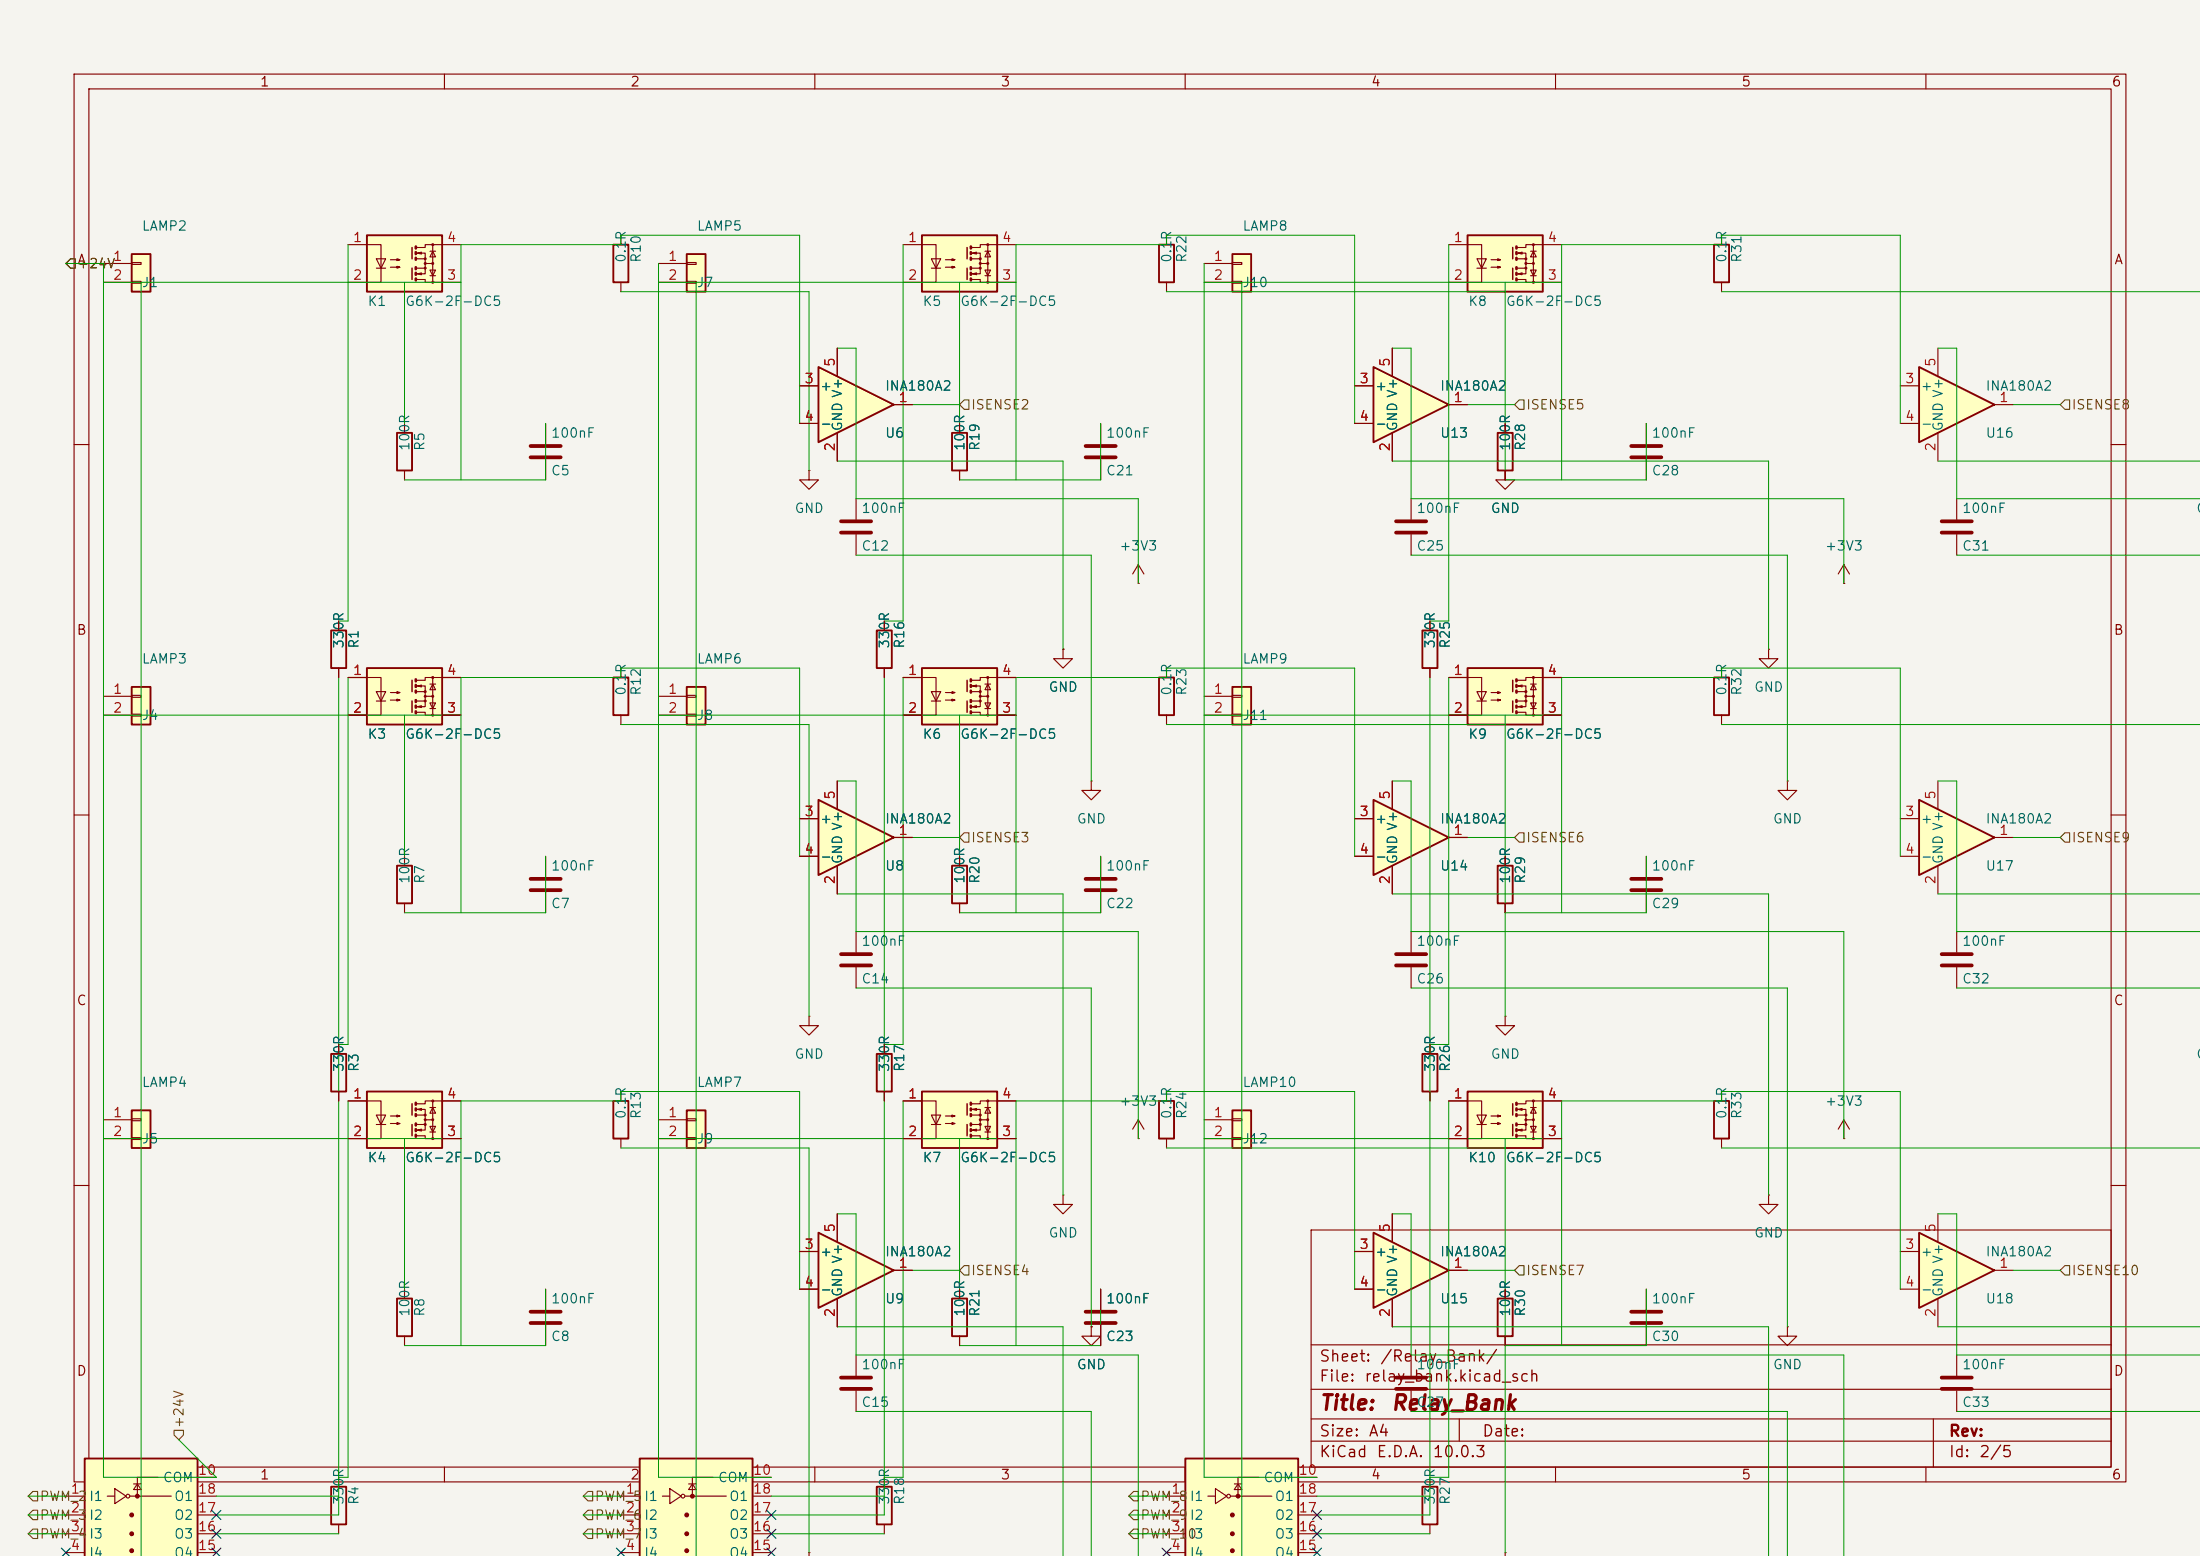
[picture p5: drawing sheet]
<svg xmlns="http://www.w3.org/2000/svg" width="297mm" height="210mm" viewBox="0 0 297 210" stroke-linecap="round" stroke-linejoin="round" font-family="sans-serif">
<path d="M0 0h297v210h-297z" fill="#f5f4ef" stroke="#f5f4ef" stroke-width=".14"/>
<g fill="none" stroke="#840000" stroke-width=".15">
<path d="M10 10h277v190h-277zM12 12h273v186h-273zM60 10v2M110 10v2M160 10v2M210 10v2M260 10v2M10 60h2M285 60h2M143.5 87.6v1.3h1.3l-1.3 1.3-1.3-1.3h1.3M143.5 87.6h.1M10 110h2"/>
<path d="M285 110h2M10 160h2M177 166h108v32h-108zM285 160h2M60 198v2M110 198v2M160 198v2M177 194.5h108M177 191.5h108M177 187.5h108M177 181.5h108M197 191.5v3"/>
<path d="M210 198v2M260 198v2M261 191.5v6.5"/>
</g>
<path d="M185.4 166.4l10.2 5.1-10.2 5z" fill="#ffffc2"/>
<path d="M231.4 91.4h2v5.1h-2zM231.4 148.6h2v5.1h-2zM185.4 166.4l10.2 5.1-10.2 5z" fill="none" stroke="#840000" stroke-width=".25"/>
<g fill="none" stroke="#840000" stroke-width=".15">
<path d="M222.2 57.2v2.7M222.2 62v2.8M248.9 78.7h.1M248.9 76.2l-.7 1.3M248.9 76.2l.8 1.3M248.9 76.2v2.5M232.4 90.2v1.2M232.4 96.5v1.3M222.2 115.6v2.8M222.2 120.4v2.8M232.4 147.3v1.3M232.4 153.7v1.2"/>
<path d="M182.9 168.9h2.5M182.9 174h2.5M188 163.8v3.8M188 175.3v3.8M195.6 171.5h2.5M222.2 174v2.8M222.2 178.8v2.8"/>
</g>
<path d="M220.2 60.2h4.1M220.2 61.7h4.1M220.2 118.6h4.1M220.2 120.1h4.1M220.2 177h4.1M220.2 178.6h4.1" fill="none" stroke="#840000" stroke-width=".51"/>
<path d="M11.4 196.9h15.3v13.2h-15.3z" fill="#ffffc2"/>
<path d="M44.7 142.2h2v5.1h-2zM82.8 148.6h2v5.1h-2zM53.6 175.3h2v5h-2zM11.4 210.1v-13.2h15.3v13.2" fill="none" stroke="#840000" stroke-width=".25"/>
<g fill="none" stroke="#840000" stroke-width=".15">
<path d="M45.7 141v1.2M45.7 147.3v1.3M83.8 147.3v1.3M83.8 153.7v1.2M54.6 174v1.3M73.7 174v2.8M73.7 178.8v2.8M21.3 199.4h-2.8v2.5M26.7 199.4h2.5M54.6 180.3v1.3M8.9 201.9h2.5M8.9 204.5h2.5"/>
<path d="M8.9 207h2.5M8.9 209.6h2.5M14.5 201.9h1M15.5 200.9l1.5 1-1.5 1zM17.5 201.9h5.6M18 200.3h1M18.5 200.3l.5 .7h-1zM26.7 201.9h2.5M26.7 204.5h2.5M26.7 207h2.5M26.7 209.6h2.5"/>
<circle cx="17.3" cy="201.9" r=".25"/>
</g>
<g fill="#840000" stroke="#840000" stroke-width=".15">
<circle cx="17.8" cy="204.5" r=".25"/>
<circle cx="17.8" cy="207" r=".25"/>
<circle cx="17.8" cy="209.3" r=".25"/>
<circle cx="18.5" cy="201.9" r=".25"/>
</g>
<path d="M71.6 177h4.1M71.6 178.6h4.1" fill="none" stroke="#840000" stroke-width=".51"/>
<path d="M49.5 147.3h10.2v7.6h-10.2z" fill="#ffffc2"/>
<path d="M49.5 147.3h10.2v7.6h-10.2z" fill="none" stroke="#840000" stroke-width=".25"/>
<g fill="none" stroke="#840000" stroke-width=".15">
<path d="M47 148.6h4.4v5.1h-4.4M50.8 150.5h1.3l-.7 1.3zM50.8 151.8h1.3M52.7 150.6h1.3l-.4 .1v-.2l.4 .1M52.7 151.6h1.3l-.4 .2v-.3l.4 .1M56.3 149.7h1.1v.8M56.3 150.5h1.1v1.3h-1.1M56.3 153.3h1.1v.4h4.8M56.4 149.7l.5-.1v.3zM56.4 152.5l.5-.1v.3zM57.4 151.8v.7h-1.1M57.4 151.1h1"/>
<path d="M58 152h.8l-.4 .8zM58 149.5h.8M58 152.8h.8M58.4 149.5l.4 .7h-.8zM58.4 148.6v5.1M62.2 148.6h-4.8v.4h-1.1"/>
<circle cx="57.4" cy="151.8" r=".13"/>
<circle cx="57.4" cy="151.1" r=".13"/>
<circle cx="57.4" cy="150.5" r=".13"/>
<circle cx="58.4" cy="148.6" r=".13"/>
<circle cx="58.4" cy="151.1" r=".13"/>
<circle cx="58.4" cy="153.7" r=".13"/>
</g>
<path d="M55.6 149v1.5M55.6 151.8v1.5" fill="none" stroke="#840000" stroke-width=".2"/>
<path d="M56.1 148.8v.3M56.1 149.6v.3M56.1 150.4v.2M56.1 152.4v.3M56.1 153.2v.2M56.1 151.6v.3" fill="none" stroke="#840000" stroke-width=".36"/>
<path d="M124.5 90.2h10.1v7.6h-10.1z" fill="#ffffc2"/>
<path d="M124.5 90.2h10.1v7.6h-10.1zM192 200.7h2.1v5h-2.1z" fill="none" stroke="#840000" stroke-width=".25"/>
<g fill="none" stroke="#840000" stroke-width=".15">
<path d="M121.9 91.4h4.5v5.1h-4.5M125.7 93.3h1.3l-.6 1.3zM125.7 94.6h1.3M127.6 93.5h1.3l-.4 .1v-.3l.4 .2M127.6 94.5h1.3l-.4 .1v-.2l.4 .1M131.2 92.6h1.1v.7M131.2 93.3h1.1v1.3h-1.1M131.2 96.1h1.1v.4h4.9M131.3 92.6l.5-.1v.2zM131.3 95.4l.5-.1v.2zM132.3 94.6v.8h-1.1M132.3 94h1"/>
<path d="M133 94.9h.7l-.4 .7zM133 92.3h.7M133 95.6h.7M133.3 92.3l.4 .8h-.7zM133.3 91.4v5.1M137.2 91.4h-4.9v.4h-1.1M193 199.4v1.3M193 205.7v1.3"/>
<circle cx="132.3" cy="94.6" r=".13"/>
<circle cx="132.3" cy="93.3" r=".13"/>
<circle cx="132.3" cy="94" r=".13"/>
<circle cx="133.3" cy="96.5" r=".13"/>
<circle cx="133.3" cy="94" r=".13"/>
<circle cx="133.3" cy="91.4" r=".13"/>
</g>
<path d="M130.6 91.8v1.5M130.6 94.6v1.5" fill="none" stroke="#840000" stroke-width=".2"/>
<path d="M131.1 91.7v.2M131.1 92.5v.2M131.1 93.2v.3M131.1 95.3v.2M131.1 96v.3M131.1 94.5v.2" fill="none" stroke="#840000" stroke-width=".36"/>
<path d="M92.7 34.3h2.5v5.1h-2.5z" fill="#ffffc2"/>
<path d="M82.8 33h2v5.1h-2zM92.7 34.3h2.5v5.1h-2.5z" fill="none" stroke="#840000" stroke-width=".25"/>
<path d="M83.8 31.8v1.2M83.8 38.1v1.3M88.9 35.6h3.8M88.9 38.1h3.8M92.7 35.4h1.3v.3h-1.3zM92.7 38h1.3v.2h-1.3z" fill="none" stroke="#840000" stroke-width=".15"/>
<path d="M124.5 31.8h10.1v7.6h-10.1z" fill="#ffffc2"/>
<path d="M124.5 31.8h10.1v7.6h-10.1zM44.7 200.7h2v5h-2z" fill="none" stroke="#840000" stroke-width=".25"/>
<g fill="none" stroke="#840000" stroke-width=".15">
<path d="M121.9 33h4.5v5.1h-4.5M125.7 34.9h1.3l-.6 1.3zM125.7 36.2h1.3M127.6 35.1h1.3l-.4 .1v-.3l.4 .2M127.6 36.1h1.3l-.4 .1v-.3l.4 .2M131.2 34.2h1.1v.7M131.2 34.9h1.1v1.3h-1.1M131.2 37.7h1.1v.4h4.9M131.3 34.2l.5-.2v.3zM131.3 37l.5-.2v.3zM132.3 36.2v.8h-1.1M132.3 35.6h1"/>
<path d="M133 36.4h.7l-.4 .8zM133 33.9h.7M133 37.2h.7M133.3 33.9l.4 .8h-.7zM133.3 33v5.1M137.2 33h-4.9v.4h-1.1M45.7 199.4v1.3M264.2 182.9v2.8M264.2 187.7v2.8M45.7 205.7v1.3"/>
<circle cx="132.3" cy="34.9" r=".13"/>
<circle cx="132.3" cy="36.2" r=".13"/>
<circle cx="132.3" cy="35.6" r=".13"/>
<circle cx="133.3" cy="35.6" r=".13"/>
<circle cx="133.3" cy="38.1" r=".13"/>
<circle cx="133.3" cy="33" r=".13"/>
</g>
<path d="M130.6 33.4v1.5M130.6 36.2v1.5" fill="none" stroke="#840000" stroke-width=".2"/>
<path d="M131.1 33.3v.2M131.1 34v.3M131.1 34.8v.3M131.1 36.8v.3M131.1 37.6v.2M131.1 36.1v.2" fill="none" stroke="#840000" stroke-width=".36"/>
<path d="M262.1 185.9h4.1M262.1 187.5h4.1" fill="none" stroke="#840000" stroke-width=".51"/>
<path d="M17.8 149.9h2.5v5h-2.5z" fill="#ffffc2"/>
<path d="M128.5 116.8h2.1v5.1h-2.1zM17.8 149.9h2.5v5h-2.5z" fill="none" stroke="#840000" stroke-width=".25"/>
<path d="M129.5 115.6v1.2M129.5 121.9v1.3M14 151.1h3.8M14 153.7h3.8M17.8 151h1.2v.3h-1.2zM17.8 153.5h1.2v.3h-1.2z" fill="none" stroke="#840000" stroke-width=".15"/>
<path d="M110.5 108l10.1 5-10.1 5.1z" fill="#ffffc2"/>
<path d="M110.5 108l10.1 5-10.1 5.1z" fill="none" stroke="#840000" stroke-width=".25"/>
<path d="M107.9 110.5h2.6M107.9 115.6h2.6M113 105.4v3.8M113 116.8v3.9M120.6 113h2.6M115.6 182.9v2.8M115.6 187.7v2.8" fill="none" stroke="#840000" stroke-width=".15"/>
<path d="M113.5 185.9h4.1M113.5 187.5h4.1" fill="none" stroke="#840000" stroke-width=".51"/>
<path d="M86.4 196.9h15.2v13.2h-15.2z" fill="#ffffc2"/>
<path d="M86.4 210.1v-13.2h15.2v13.2" fill="none" stroke="#840000" stroke-width=".25"/>
<g fill="none" stroke="#840000" stroke-width=".15">
<path d="M153.7 153.7h.1M153.7 151.1l-.8 1.3M153.7 151.1l.7 1.3M153.7 151.1v2.6M241.3 179.1v1.2h1.3l-1.3 1.3-1.3-1.3h1.3M241.3 179.1h.1M96.3 199.4h-2.8v2.5M101.6 199.4h2.5M83.8 201.9h2.6M83.8 204.5h2.6M83.8 207h2.6M83.8 209.6h2.6"/>
<path d="M89.4 201.9h1M90.4 200.9l1.5 1-1.5 1zM92.5 201.9h5.5M93 200.3h1M93.5 200.3l.5 .7h-1zM101.6 201.9h2.5M101.6 204.5h2.5M101.6 207h2.5M101.6 209.6h2.5"/>
<circle cx="92.2" cy="201.9" r=".25"/>
</g>
<g fill="#840000" stroke="#840000" stroke-width=".15">
<circle cx="92.7" cy="204.5" r=".25"/>
<circle cx="92.7" cy="207" r=".25"/>
<circle cx="92.7" cy="209.3" r=".25"/>
<circle cx="93.5" cy="201.9" r=".25"/>
</g>
<path d="M166.4 149.9h2.5v5h-2.5z" fill="#ffffc2"/>
<path d="M166.4 149.9h2.5v5h-2.5z" fill="none" stroke="#840000" stroke-width=".25"/>
<path d="M162.6 151.1h3.8M162.6 153.7h3.8M166.4 151h1.2v.3h-1.2zM166.4 153.5h1.2v.3h-1.2z" fill="none" stroke="#840000" stroke-width=".15"/>
<path d="M259.1 166.4l10.1 5.1-10.1 5z" fill="#ffffc2"/>
<path d="M118.4 142.2h2v5.1h-2zM156.5 148.6h2v5.1h-2zM259.1 166.4l10.1 5.1-10.1 5z" fill="none" stroke="#840000" stroke-width=".25"/>
<path d="M109.2 63.5v1.3h1.3l-1.3 1.2-1.3-1.2h1.3M109.2 63.5h.1M119.4 141v1.2M119.4 147.3v1.3M157.5 147.3v1.3M157.5 153.7v1.2M256.5 168.9h2.6M256.5 174h2.6M261.6 163.8v3.8M261.6 175.3v3.8M269.2 171.5h2.6" fill="none" stroke="#840000" stroke-width=".15"/>
<path d="M110.5 166.4l10.1 5.1-10.1 5z" fill="#ffffc2"/>
<path d="M156.5 91.4h2v5.1h-2zM192 85.1h2.1v5.1h-2.1zM110.5 166.4l10.1 5.1-10.1 5z" fill="none" stroke="#840000" stroke-width=".25"/>
<g fill="none" stroke="#840000" stroke-width=".15">
<path d="M190.5 67.3v2.8M190.5 72.1v2.8M157.5 90.2v1.2M157.5 96.5v1.3M193 83.8v1.3M193 90.2v1.2M109.2 137.2v1.2h1.3l-1.3 1.3-1.3-1.3h1.3M109.2 137.2h.1M115.6 125.7v2.8M115.6 130.6v2.8M107.9 168.9h2.6M107.9 174h2.6"/>
<path d="M113 163.8v3.8M113 175.3v3.8M120.6 171.5h2.6"/>
</g>
<path d="M188.5 70.4h4M188.5 71.9h4M113.5 128.8h4.1M113.5 130.3h4.1" fill="none" stroke="#840000" stroke-width=".51"/>
<path d="M166.4 92.7h2.5v5.1h-2.5z" fill="#ffffc2"/>
<path d="M166.4 92.7h2.5v5.1h-2.5z" fill="none" stroke="#840000" stroke-width=".25"/>
<path d="M115.6 67.3v2.8M115.6 72.1v2.8M162.6 94h3.8M162.6 96.5h3.8M166.4 93.9h1.2v.2h-1.2zM166.4 96.4h1.2v.2h-1.2z" fill="none" stroke="#840000" stroke-width=".15"/>
<path d="M113.5 70.4h4.1M113.5 71.9h4.1" fill="none" stroke="#840000" stroke-width=".51"/>
<path d="M124.5 147.3h10.1v7.6h-10.1z" fill="#ffffc2"/>
<path d="M124.5 147.3h10.1v7.6h-10.1z" fill="none" stroke="#840000" stroke-width=".25"/>
<g fill="none" stroke="#840000" stroke-width=".15">
<path d="M121.9 148.6h4.5v5.1h-4.5M125.7 150.5h1.3l-.6 1.3zM125.7 151.8h1.3M127.6 150.6h1.3l-.4 .1v-.2l.4 .1M127.6 151.6h1.3l-.4 .2v-.3l.4 .1M131.2 149.7h1.1v.8M131.2 150.5h1.1v1.3h-1.1M131.2 153.3h1.1v.4h4.9M131.3 149.7l.5-.1v.3zM131.3 152.5l.5-.1v.3zM132.3 151.8v.7h-1.1M132.3 151.1h1"/>
<path d="M133 152h.7l-.4 .8zM133 149.5h.7M133 152.8h.7M133.3 149.5l.4 .7h-.7zM133.3 148.6v5.1M137.2 148.6h-4.9v.4h-1.1"/>
<circle cx="132.3" cy="151.8" r=".13"/>
<circle cx="132.3" cy="151.1" r=".13"/>
<circle cx="132.3" cy="150.5" r=".13"/>
<circle cx="133.3" cy="153.7" r=".13"/>
<circle cx="133.3" cy="151.1" r=".13"/>
<circle cx="133.3" cy="148.6" r=".13"/>
</g>
<path d="M130.6 149v1.5M130.6 151.8v1.5" fill="none" stroke="#840000" stroke-width=".2"/>
<path d="M131.1 148.8v.3M131.1 149.6v.3M131.1 150.4v.2M131.1 152.4v.3M131.1 153.2v.2M131.1 151.6v.3" fill="none" stroke="#840000" stroke-width=".36"/>
<path d="M92.7 149.9h2.5v5h-2.5z" fill="#ffffc2"/>
<path d="M156.5 33h2v5.1h-2zM118.4 85.1h2v5.1h-2zM92.7 149.9h2.5v5h-2.5zM202.2 175.3h2v5h-2z" fill="none" stroke="#840000" stroke-width=".25"/>
<g fill="none" stroke="#840000" stroke-width=".15">
<path d="M157.5 31.8v1.2M157.5 38.1v1.3M148.6 57.2v2.7M148.6 62v2.8M153.7 78.7h.1M153.7 76.2l-.8 1.3M153.7 76.2l.7 1.3M153.7 76.2v2.5M119.4 83.8v1.3M119.4 90.2v1.2M147.3 105.4v1.3h1.3l-1.3 1.3-1.3-1.3h1.3M147.3 105.4h.1"/>
<path d="M148.6 115.6v2.8M148.6 120.4v2.8M88.9 151.1h3.8M88.9 153.7h3.8M92.7 151h1.3v.3h-1.3zM92.7 153.5h1.3v.3h-1.3zM143.5 161.3v1.3h1.3l-1.3 1.2-1.3-1.2h1.3M143.5 161.3h.1M203.2 174v1.3M203.2 180.3v1.3"/>
</g>
<path d="M146.6 60.2h4M146.6 61.7h4M146.6 118.6h4M146.6 120.1h4" fill="none" stroke="#840000" stroke-width=".51"/>
<path d="M198.1 147.3h10.2v7.6h-10.2z" fill="#ffffc2"/>
<path d="M202.2 58.4h2v5.1h-2zM198.1 147.3h10.2v7.6h-10.2z" fill="none" stroke="#840000" stroke-width=".25"/>
<g fill="none" stroke="#840000" stroke-width=".15">
<path d="M203.2 57.2v1.2M203.2 63.5v1.3h1.3l-1.3 1.2-1.3-1.2h1.3zM203.2 63.5h.1M195.6 148.6h4.4v5.1h-4.4M199.4 150.5h1.3l-.7 1.3zM199.4 151.8h1.3M201.3 150.6h1.3l-.4 .1v-.2l.4 .1M201.3 151.6h1.3l-.4 .2v-.3l.4 .1M204.9 149.7h1.1v.8M204.9 150.5h1.1v1.3h-1.1M204.9 153.3h1.1v.4h4.8M205 149.7l.5-.1v.3z"/>
<path d="M205 152.5l.5-.1v.3zM206 151.8v.7h-1.1M206 151.1h1M206.6 152h.8l-.4 .8zM206.6 149.5h.8M206.6 152.8h.8M207 149.5l.4 .7h-.8zM207 148.6v5.1M210.8 148.6h-4.8v.4h-1.1"/>
<circle cx="206" cy="151.1" r=".13"/>
<circle cx="206" cy="150.5" r=".13"/>
<circle cx="206" cy="151.8" r=".13"/>
<circle cx="207" cy="148.6" r=".13"/>
<circle cx="207" cy="151.1" r=".13"/>
<circle cx="207" cy="153.7" r=".13"/>
</g>
<path d="M204.2 149v1.5M204.2 151.8v1.5" fill="none" stroke="#840000" stroke-width=".2"/>
<path d="M204.7 148.8v.3M204.7 149.6v.3M204.7 150.4v.2M204.7 152.4v.3M204.7 153.2v.2M204.7 151.6v.3" fill="none" stroke="#840000" stroke-width=".36"/>
<path d="M198.1 31.8h10.2v7.6h-10.2z" fill="#ffffc2"/>
<path d="M198.1 31.8h10.2v7.6h-10.2z" fill="none" stroke="#840000" stroke-width=".25"/>
<g fill="none" stroke="#840000" stroke-width=".15">
<path d="M195.6 33h4.4v5.1h-4.4M199.4 34.9h1.3l-.7 1.3zM199.4 36.2h1.3M201.3 35.1h1.3l-.4 .1v-.3l.4 .2M201.3 36.1h1.3l-.4 .1v-.3l.4 .2M204.9 34.2h1.1v.7M204.9 34.9h1.1v1.3h-1.1M204.9 37.7h1.1v.4h4.8M205 34.2l.5-.2v.3zM205 37l.5-.2v.3zM206 36.2v.8h-1.1M206 35.6h1"/>
<path d="M206.6 36.4h.8l-.4 .8zM206.6 33.9h.8M206.6 37.2h.8M207 33.9l.4 .8h-.8zM207 33v5.1M210.8 33h-4.8v.4h-1.1"/>
<circle cx="206" cy="35.6" r=".13"/>
<circle cx="206" cy="36.2" r=".13"/>
<circle cx="206" cy="34.9" r=".13"/>
<circle cx="207" cy="38.1" r=".13"/>
<circle cx="207" cy="33" r=".13"/>
<circle cx="207" cy="35.6" r=".13"/>
</g>
<path d="M204.2 33.4v1.5M204.2 36.2v1.5" fill="none" stroke="#840000" stroke-width=".2"/>
<path d="M204.7 33.3v.2M204.7 34v.3M204.7 34.8v.3M204.7 36.8v.3M204.7 37.6v.2M204.7 36.1v.2" fill="none" stroke="#840000" stroke-width=".36"/>
<path d="M166.4 34.3h2.5v5.1h-2.5z" fill="#ffffc2"/>
<path d="M166.4 34.3h2.5v5.1h-2.5z" fill="none" stroke="#840000" stroke-width=".25"/>
<path d="M162.6 35.6h3.8M162.6 38.1h3.8M166.4 35.4h1.2v.3h-1.2zM166.4 38h1.2v.2h-1.2z" fill="none" stroke="#840000" stroke-width=".15"/>
<path d="M185.4 49.5l10.2 5.1-10.2 5.1z" fill="#ffffc2"/>
<path d="M185.4 49.5l10.2 5.1-10.2 5.1zM82.8 91.4h2v5.1h-2z" fill="none" stroke="#840000" stroke-width=".25"/>
<path d="M182.9 52.1h2.5M182.9 57.2h2.5M188 47v3.8M188 58.4v3.8M195.6 54.6h2.5M83.8 90.2v1.2M83.8 96.5v1.3M203.2 209.6h.1M203.2 209.6v.5" fill="none" stroke="#840000" stroke-width=".15"/>
<path d="M185.4 108l10.2 5-10.2 5.1z" fill="#ffffc2"/>
<path d="M185.4 108l10.2 5-10.2 5.1zM202.2 116.8h2v5.1h-2z" fill="none" stroke="#840000" stroke-width=".25"/>
<path d="M182.9 110.5h2.5M182.9 115.6h2.5M188 105.4v3.8M188 116.8v3.9M195.6 113h2.5M203.2 115.6v1.2M203.2 121.9v1.3" fill="none" stroke="#840000" stroke-width=".15"/>
<path d="M198.1 90.2h10.2v7.6h-10.2z" fill="#ffffc2"/>
<path d="M198.1 90.2h10.2v7.6h-10.2zM128.5 175.3h2.1v5h-2.1z" fill="none" stroke="#840000" stroke-width=".25"/>
<g fill="none" stroke="#840000" stroke-width=".15">
<path d="M195.6 91.4h4.4v5.1h-4.4M199.4 93.3h1.3l-.7 1.3zM199.4 94.6h1.3M201.3 93.5h1.3l-.4 .1v-.3l.4 .2M201.3 94.5h1.3l-.4 .1v-.2l.4 .1M204.9 92.6h1.1v.7M204.9 93.3h1.1v1.3h-1.1M204.9 96.1h1.1v.4h4.8M205 92.6l.5-.1v.2zM205 95.4l.5-.1v.2zM206 94.6v.8h-1.1M206 94h1"/>
<path d="M206.6 94.9h.8l-.4 .7zM206.6 92.3h.8M206.6 95.6h.8M207 92.3l.4 .8h-.8zM207 91.4v5.1M210.8 91.4h-4.8v.4h-1.1M129.5 174v1.3M147.3 179.1v1.2h1.3l-1.3 1.3-1.3-1.3h1.3M147.3 179.1h.1M148.6 174v2.8M148.6 178.8v2.8M129.5 180.3v1.3"/>
<circle cx="206" cy="93.3" r=".13"/>
<circle cx="206" cy="94.6" r=".13"/>
<circle cx="206" cy="94" r=".13"/>
<circle cx="207" cy="94" r=".13"/>
<circle cx="207" cy="96.5" r=".13"/>
<circle cx="207" cy="91.4" r=".13"/>
</g>
<path d="M204.2 91.8v1.5M204.2 94.6v1.5" fill="none" stroke="#840000" stroke-width=".2"/>
<path d="M204.7 91.7v.2M204.7 92.5v.2M204.7 93.2v.3M204.7 95.3v.2M204.7 96v.3M204.7 94.5v.2" fill="none" stroke="#840000" stroke-width=".36"/>
<path d="M146.6 177h4M146.6 178.6h4" fill="none" stroke="#840000" stroke-width=".51"/>
<path d="M110.5 49.5l10.1 5.1-10.1 5.1z" fill="#ffffc2"/>
<path d="M110.5 49.5l10.1 5.1-10.1 5.1z" fill="none" stroke="#840000" stroke-width=".25"/>
<path d="M107.9 52.1h2.6M107.9 57.2h2.6M113 47v3.8M113 58.4v3.8M120.6 54.6h2.6M73.7 115.6v2.8M73.7 120.4v2.8" fill="none" stroke="#840000" stroke-width=".15"/>
<path d="M71.6 118.6h4.1M71.6 120.1h4.1" fill="none" stroke="#840000" stroke-width=".51"/>
<path d="M49.5 90.2h10.2v7.6h-10.2z" fill="#ffffc2"/>
<path d="M128.5 58.4h2.1v5.1h-2.1zM49.5 90.2h10.2v7.6h-10.2z" fill="none" stroke="#840000" stroke-width=".25"/>
<g fill="none" stroke="#840000" stroke-width=".15">
<path d="M129.5 57.2v1.2M129.5 63.5v1.3M47 91.4h4.4v5.1h-4.4M50.8 93.3h1.3l-.7 1.3zM50.8 94.6h1.3M52.7 93.5h1.3l-.4 .1v-.3l.4 .2M52.7 94.5h1.3l-.4 .1v-.2l.4 .1M56.3 92.6h1.1v.7M56.3 93.3h1.1v1.3h-1.1M56.3 96.1h1.1v.4h4.8M56.4 92.6l.5-.1v.2zM56.4 95.4l.5-.1v.2z"/>
<path d="M57.4 94.6v.8h-1.1M57.4 94h1M58 94.9h.8l-.4 .7zM58 92.3h.8M58 95.6h.8M58.4 92.3l.4 .8h-.8zM58.4 91.4v5.1M62.2 91.4h-4.8v.4h-1.1"/>
<circle cx="57.4" cy="94.6" r=".13"/>
<circle cx="57.4" cy="93.3" r=".13"/>
<circle cx="57.4" cy="94" r=".13"/>
<circle cx="58.4" cy="96.5" r=".13"/>
<circle cx="58.4" cy="91.4" r=".13"/>
<circle cx="58.4" cy="94" r=".13"/>
</g>
<path d="M55.6 91.8v1.5M55.6 94.6v1.5" fill="none" stroke="#840000" stroke-width=".2"/>
<path d="M56.1 91.7v.2M56.1 92.5v.2M56.1 93.2v.3M56.1 95.3v.2M56.1 96v.3M56.1 94.5v.2" fill="none" stroke="#840000" stroke-width=".36"/>
<path d="M17.8 34.3h2.5v5.1h-2.5z" fill="#ffffc2"/>
<path d="M17.8 34.3h2.5v5.1h-2.5zM118.4 200.7h2v5h-2z" fill="none" stroke="#840000" stroke-width=".25"/>
<path d="M14 35.6h3.8M14 38.1h3.8M17.8 35.4h1.2v.3h-1.2zM17.8 38h1.2v.2h-1.2zM119.4 199.4v1.3M119.4 205.7v1.3" fill="none" stroke="#840000" stroke-width=".15"/>
<path d="M160 196.9h15.3v13.2h-15.3z" fill="#ffffc2"/>
<path d="M160 210.1v-13.2h15.3v13.2" fill="none" stroke="#840000" stroke-width=".25"/>
<g fill="none" stroke="#840000" stroke-width=".15">
<path d="M169.9 199.4h-2.8v2.5M175.3 199.4h2.5M157.5 201.9h2.5M157.5 204.5h2.5M157.5 207h2.5M157.5 209.6h2.5M163.1 201.9h1M164.1 200.9l1.5 1-1.5 1zM166.1 201.9h5.6M166.6 200.3h1M167.1 200.3l.5 .7h-1zM175.3 201.9h2.5"/>
<path d="M175.3 204.5h2.5M175.3 207h2.5M175.3 209.6h2.5"/>
<circle cx="165.9" cy="201.9" r=".25"/>
</g>
<g fill="#840000" stroke="#840000" stroke-width=".15">
<circle cx="166.4" cy="204.5" r=".25"/>
<circle cx="166.4" cy="207" r=".25"/>
<circle cx="166.4" cy="209.3" r=".25"/>
<circle cx="167.1" cy="201.9" r=".25"/>
</g>
<path d="M49.5 31.8h10.2v7.6h-10.2z" fill="#ffffc2"/>
<path d="M49.5 31.8h10.2v7.6h-10.2zM53.6 58.4h2v5.1h-2zM44.7 85.1h2v5.1h-2zM53.6 116.8h2v5.1h-2zM192 142.2h2.1v5.1h-2.1z" fill="none" stroke="#840000" stroke-width=".25"/>
<g fill="none" stroke="#840000" stroke-width=".15">
<path d="M47 33h4.4v5.1h-4.4M50.8 34.9h1.3l-.7 1.3zM50.8 36.2h1.3M52.7 35.1h1.3l-.4 .1v-.3l.4 .2M52.7 36.1h1.3l-.4 .1v-.3l.4 .2M56.3 34.2h1.1v.7M56.3 34.9h1.1v1.3h-1.1M56.3 37.7h1.1v.4h4.8M56.4 34.2l.5-.2v.3zM56.4 37l.5-.2v.3zM57.4 36.2v.8h-1.1M57.4 35.6h1"/>
<path d="M58 36.4h.8l-.4 .8zM58 33.9h.8M58 37.2h.8M58.4 33.9l.4 .8h-.8zM58.4 33v5.1M62.2 33h-4.8v.4h-1.1M54.6 57.2v1.2M73.7 57.2v2.7M54.6 63.5v1.3M73.7 62v2.8M45.7 83.8v1.3M45.7 90.2v1.2"/>
<path d="M54.6 115.6v1.2M54.6 121.9v1.3M190.5 125.7v2.8M190.5 130.6v2.8M203.2 137.2v1.2h1.3l-1.3 1.3-1.3-1.3h1.3M203.2 137.2h.1M193 141v1.2M193 147.3v1.3M109.2 209.6h.1M109.2 209.6v.5"/>
<circle cx="57.4" cy="36.2" r=".13"/>
<circle cx="57.4" cy="34.9" r=".13"/>
<circle cx="57.4" cy="35.6" r=".13"/>
<circle cx="58.4" cy="33" r=".13"/>
<circle cx="58.4" cy="35.6" r=".13"/>
<circle cx="58.4" cy="38.1" r=".13"/>
</g>
<path d="M55.6 33.4v1.5M55.6 36.2v1.5" fill="none" stroke="#840000" stroke-width=".2"/>
<path d="M56.1 33.3v.2M56.1 34v.3M56.1 34.8v.3M56.1 36.8v.3M56.1 37.6v.2M56.1 36.1v.2" fill="none" stroke="#840000" stroke-width=".36"/>
<path d="M71.6 60.2h4.1M71.6 61.7h4.1M188.5 128.8h4M188.5 130.3h4" fill="none" stroke="#840000" stroke-width=".51"/>
<path d="M17.8 92.7h2.5v5.1h-2.5z" fill="#ffffc2"/>
<path d="M17.8 92.7h2.5v5.1h-2.5z" fill="none" stroke="#840000" stroke-width=".25"/>
<path d="M14 94h3.8M14 96.5h3.8M17.8 93.9h1.2v.2h-1.2zM17.8 96.4h1.2v.2h-1.2z" fill="none" stroke="#840000" stroke-width=".15"/>
<path d="M92.7 92.7h2.5v5.1h-2.5z" fill="#ffffc2"/>
<path d="M92.7 92.7h2.5v5.1h-2.5z" fill="none" stroke="#840000" stroke-width=".25"/>
<path d="M88.9 94h3.8M88.9 96.5h3.8M92.7 93.9h1.3v.2h-1.3zM92.7 96.4h1.3v.2h-1.3zM264.2 125.7v2.8M264.2 130.6v2.8M190.5 182.9v2.8M190.5 187.7v2.8" fill="none" stroke="#840000" stroke-width=".15"/>
<path d="M262.1 128.8h4.1M262.1 130.3h4.1M188.5 185.9h4M188.5 187.5h4" fill="none" stroke="#840000" stroke-width=".51"/>
<path d="M259.1 49.5l10.1 5.1-10.1 5.1z" fill="#ffffc2"/>
<path d="M259.1 49.5l10.1 5.1-10.1 5.1z" fill="none" stroke="#840000" stroke-width=".25"/>
<g fill="none" stroke="#840000" stroke-width=".15">
<path d="M256.5 52.1h2.6M256.5 57.2h2.6M261.6 47v3.8M261.6 58.4v3.8M269.2 54.6h2.6M264.2 67.3v2.8M264.2 72.1v2.8M238.8 87.6v1.3h1.2l-1.2 1.3-1.3-1.3h1.3M238.8 87.6h.1M241.3 105.4v1.3h1.3l-1.3 1.3-1.3-1.3h1.3M241.3 105.4h.1M248.9 153.7h.1"/>
<path d="M248.9 151.1l-.7 1.3M248.9 151.1l.8 1.3M248.9 151.1v2.6M238.8 161.3v1.3h1.2l-1.2 1.2-1.3-1.2h1.3M238.8 161.3h.1"/>
</g>
<path d="M262.1 70.4h4.1M262.1 71.9h4.1" fill="none" stroke="#840000" stroke-width=".51"/>
<path d="M259.1 108l10.1 5-10.1 5.1z" fill="#ffffc2"/>
<path d="M231.4 33h2v5.1h-2zM259.1 108l10.1 5-10.1 5.1z" fill="none" stroke="#840000" stroke-width=".25"/>
<g fill="none" stroke="#840000" stroke-width=".15">
<path d="M232.4 31.8v1.2M232.4 38.1v1.3M107.9 52.1h2.6M107.9 57.2h2.6M113 47v3.8M113 58.4v3.8M120.6 54.6h2.6M129.5 57.2v1.2M182.9 52.1h2.5M182.9 57.2h2.5M188 47v3.8M188 58.4v3.8"/>
<path d="M195.6 54.6h2.5M203.2 57.2v1.2M129.5 63.5v1.3M203.2 63.5h.1M203.2 63.5v1.3M45.7 83.8v1.3M45.7 90.2v1.2M47 91.4h2.5M47 96.5h2.5M59.7 91.4h2.5M59.7 96.5h2.5M119.4 83.8v1.3"/>
<path d="M119.4 90.2v1.2M121.9 91.4h2.6M121.9 96.5h2.6M134.6 91.4h2.6M134.6 96.5h2.6M143.5 87.6h.1M193 83.8v1.3M193 90.2v1.2M195.6 91.4h2.5M195.6 96.5h2.5M208.3 91.4h2.5M208.3 96.5h2.5"/>
<path d="M107.9 110.5h2.6M107.9 115.6h2.6M113 105.4v3.8M113 116.8v3.9M120.6 113h2.6M129.5 115.6v1.2M182.9 110.5h2.5M182.9 115.6h2.5M188 105.4v3.8M188 116.8v3.9M195.6 113h2.5M203.2 115.6v1.2"/>
<path d="M256.5 110.5h2.6M256.5 115.6h2.6M261.6 105.4v3.8M261.6 116.8v3.9M269.2 113h2.6M129.5 121.9v1.3M203.2 121.9v1.3M45.7 141v1.2M45.7 147.3v1.3M47 148.6h2.5M47 153.7h2.5M59.7 148.6h2.5"/>
<path d="M59.7 153.7h2.5M119.4 141v1.2M119.4 147.3v1.3M121.9 148.6h2.6M121.9 153.7h2.6M134.6 148.6h2.6M134.6 153.7h2.6M193 141v1.2M193 147.3v1.3M195.6 148.6h2.5M195.6 153.7h2.5M208.3 148.6h2.5"/>
<path d="M208.3 153.7h2.5M107.9 168.9h2.6M107.9 174h2.6M113 163.8v3.8M113 175.3v3.8M120.6 171.5h2.6M129.5 174v1.3M147.3 179.1h.1M148.6 174v2.8M148.6 178.8v2.8M182.9 168.9h2.5M182.9 174h2.5"/>
<path d="M188 163.8v3.8M188 175.3v3.8M195.6 171.5h2.5M203.2 174v1.3M129.5 180.3v1.3M203.2 180.3v1.3"/>
</g>
<g fill="none" stroke="#725600" stroke-width=".15">
<path d="M8.9 35.6l.6-.7h.7v1.3h-.7zM130.2 54h.6v1.2h-.6l-.7-.6zM205.1 54h.6v1.2h-.6l-.6-.6zM278.8 54h.6v1.2h-.6l-.7-.6zM130.2 112.4h.6v1.3h-.6l-.7-.7zM205.1 112.4h.6v1.3h-.6l-.6-.7zM278.8 112.4h.6v1.3h-.6l-.7-.7zM130.2 170.8h.6v1.3h-.6l-.7-.6zM205.1 170.8h.6v1.3h-.6l-.6-.6zM278.8 170.8h.6v1.3h-.6l-.7-.6zM23.5 193h1.3v.7l-.7 .6-.6-.6zM3.8 204.5l.6-.7h.7v1.3h-.7z"/>
<path d="M3.8 201.9l.6-.6h.7v1.3h-.7zM3.8 207l.6-.6h.7v1.2h-.7zM79.4 206.4h.6v1.2h-.6l-.7-.6zM79.4 203.8h.6v1.3h-.6l-.7-.6zM79.4 201.3h.6v1.3h-.6l-.7-.7zM153 206.4h.7v1.2h-.7l-.6-.6zM153 203.8h.7v1.3h-.7l-.6-.6zM153 201.3h.7v1.3h-.7l-.6-.7z"/>
</g>
<g fill="none" stroke="#009600" stroke-width=".14">
<path d="M8.9 35.6h5.1v163.8h15.2l-5.1-5.1M14 38.1h48.2M19 38.1v172M47 33v50.8h-1.3M54.6 38.1v19.1M83.8 39.4h25.4v24.1M88.9 35.6v163.8h15.2M88.9 38.1h48.3M94 38.1v172M121.9 33v50.8h-2.5M129.5 38.1v19.1M157.5 39.4h45.7"/>
<path d="M162.6 35.6v163.8h15.2M162.6 38.1h48.2M167.6 38.1v172M195.6 33v50.8h-2.6M203.2 38.1v25.4M232.4 39.4h64.7M73.7 57.2v7.6h-19.1M107.9 57.2v-25.4h-24.1v1.2h-21.6v31.8M113 47h2.6v20.3h38.1v11.4M123.2 54.6h6.3M148.6 57.2v7.6h-19.1M182.9 57.2v-25.4h-25.4v1.2h-20.3v31.8"/>
<path d="M188 47h2.5v20.3h58.4v11.4M198.1 54.6h6.4M222.2 57.2v7.6h-19M256.5 57.2v-25.4h-24.1v1.2h-21.6v31.8M261.6 47h2.6v20.3h32.9M271.8 54.6h6.3M113 62.2h30.5v25.4M115.6 74.9h31.7v30.5M188 62.2h50.8v25.4M190.5 74.9h50.8v30.5M261.6 62.2h35.5M264.2 74.9h32.9"/>
<path d="M14 96.5h48.2M45.7 91.4v113.1h-16.5M47 91.4v49.6h-1.3M54.6 96.5v19.1M83.8 97.8h25.4v39.4M88.9 96.5h48.3M119.4 91.4v113.1h-15.3M121.9 91.4v49.6h-2.5M129.5 96.5v19.1M157.5 97.8h45.7M162.6 96.5h48.2M193 91.4v113.1h-15.2"/>
<path d="M195.6 91.4v49.6h-2.6M203.2 96.5v40.7M232.4 97.8h64.7M73.7 115.6v7.6h-19.1M107.9 115.6v-25.4h-24.1v1.2h-21.6v31.8M113 105.4h2.6v20.3h38.1v28M123.2 113h6.3M148.6 115.6v7.6h-19.1M182.9 115.6v-25.4h-25.4v1.2h-20.3v31.8M188 105.4h2.5v20.3h58.4v28M198.1 113h6.4M222.2 115.6v7.6h-19"/>
<path d="M256.5 115.6v-25.4h-24.1v1.2h-21.6v31.8M261.6 105.4h2.6v20.3h32.9M271.8 113h6.3M113 120.7h30.5v40.6M115.6 133.4h31.7v45.7M188 120.7h50.8v40.6M190.5 133.4h50.8v45.7M261.6 120.7h35.5M264.2 133.4h32.9M14 153.7h48.2M47 148.6v50.8h-1.3M54.6 153.7v20.3"/>
<path d="M83.8 154.9h25.4v54.7M88.9 153.7h48.3M121.9 148.6v50.8h-2.5M129.5 153.7v20.3M157.5 154.9h45.7M162.6 153.7h48.2M195.6 148.6v50.8h-2.6M203.2 153.7v55.9M232.4 154.9h64.7M73.7 174v7.6h-19.1M107.9 174v-26.7h-24.1v1.3h-21.6v33M113 163.8h2.6v19.1h38.1v27.2"/>
<path d="M113 179.1h30.5v31M123.2 171.5h6.3M148.6 174v7.6h-19.1M182.9 174v-26.7h-25.4v1.3h-20.3v33M188 163.8h2.5v19.1h58.4v27.2M188 179.1h50.8v31M198.1 171.5h6.4M222.2 174v7.6h-19M256.5 174v-26.7h-24.1v1.3h-21.6v33M261.6 163.8h2.6v19.1h32.9M261.6 179.1h35.5M271.8 171.5h6.3"/>
<path d="M115.6 190.5h31.7v19.6M190.5 190.5h50.8v19.6M264.2 190.5h32.9M3.8 207h5.1M3.8 204.5h5.1M3.8 201.9h5.1M29.2 207h16.5M29.2 201.9h16.5M78.7 207h5.1M78.7 204.5h5.1M78.7 201.9h5.1M104.1 207h15.3"/>
<path d="M104.1 201.9h15.3M152.4 207h5.1M152.4 204.5h5.1M152.4 201.9h5.1M177.8 207h15.2M177.8 201.9h15.2"/>
</g>
<g fill="none" stroke="#000084" stroke-width=".15">
<path d="M8.3 208.9l1.1 1.2M9.5 208.9l-1.1 1.2M28.6 203.9l1.2 1.2M28.6 206.4l1.2 1.2M28.6 208.9l1.1 1.2M29.8 203.9l-1.2 1.2M29.8 206.4l-1.2 1.2M29.8 208.9l-1.1 1.2M83.2 208.9l1.1 1.2M84.4 208.9l-1.1 1.2M103.5 208.9l1.1 1.2M103.5 203.9l1.2 1.2"/>
<path d="M103.5 206.4l1.2 1.2M104.7 208.9l-1.1 1.2M104.7 203.9l-1.2 1.2M104.7 206.4l-1.2 1.2M156.9 208.9l1.1 1.2M158.1 208.9l-1.1 1.2M177.2 203.9l1.2 1.2M177.2 206.4l1.2 1.2M177.2 208.9l1.1 1.2M178.4 203.9l-1.2 1.2M178.4 206.4l-1.2 1.2M178.4 208.9l-1.1 1.2"/>
</g>
<g font-size="2" fill="#840000">
<text x="178" y="190.8">Title:</text>
<text x="187.7" y="190.8">Relay_Bank</text>
</g>
<g font-size="1.5" fill="#840000">
<text x="178" y="184.2">Sheet:</text>
<text x="186.2" y="184.2">/Relay_Bank/</text>
<text x="178" y="186.9">File:</text>
<text x="184.1" y="186.9">relay_bank.kicad_sch</text>
<text x="178" y="197.1">KiCad</text>
<text x="178" y="194.3">Size:</text>
<text x="184.7" y="194.3">A4</text>
<text x="185.7" y="197.1">E.D.A.</text>
<text x="193.3" y="197.1">10.0.3</text>
<text x="200" y="194.3">Date:</text>
<text x="263" y="194.3">Rev:</text>
<text x="263" y="197.1">Id:</text>
<text x="267.1" y="197.1">2/5</text>
</g>
<g font-size="1.3" fill="#840000">
<text x="35" y="12">1</text>
<text x="85" y="12">2</text>
<text x="135" y="12">3</text>
<text x="185" y="12">4</text>
<text x="235" y="12">5</text>
<text x="285" y="12">6</text>
<text x="10.3" y="36">A</text>
<text x="285.3" y="36">A</text>
<text x="10.3" y="86">B</text>
<text x="285.3" y="86">B</text>
<text x="10.3" y="136">C</text>
<text x="285.3" y="136">C</text>
<text x="10.3" y="186">D</text>
<text x="285.3" y="186">D</text>
<text x="35" y="200">1</text>
<text x="85" y="200">2</text>
<text x="135" y="200">3</text>
<text x="185" y="200">4</text>
<text x="235" y="200">5</text>
<text x="285" y="200">6</text>
</g>
<g font-size="1.3" fill="#a90000">
<text x="15.2" y="35.5">1</text>
<text x="47.6" y="33">1</text>
<text x="60.3" y="33">4</text>
<text x="90.1" y="35.5">1</text>
<text x="122.5" y="33">1</text>
<text x="135.2" y="33">4</text>
<text x="163.8" y="35.5">1</text>
<text x="196.1" y="33">1</text>
<text x="208.8" y="33">4</text>
<text x="15.2" y="38.1">2</text>
<text x="47.6" y="38.1">2</text>
<text x="60.3" y="38.1">3</text>
<text x="90.1" y="38.1">2</text>
<text x="122.5" y="38.1">2</text>
<text x="135.2" y="38.1">3</text>
<text x="163.8" y="38.1">2</text>
<text x="196.1" y="38.1">2</text>
<text x="208.8" y="38.1">3</text>
<text x="108.5" y="52">3</text>
<text x="113" y="49.6" transform="rotate(-90 113 49.6)">5</text>
<text x="183.4" y="52">3</text>
<text x="187.9" y="49.6" transform="rotate(-90 187.9 49.6)">5</text>
<text x="257.1" y="52">3</text>
<text x="261.6" y="49.6" transform="rotate(-90 261.6 49.6)">5</text>
<text x="108.5" y="57.1">4</text>
<text x="121.2" y="54.6">1</text>
<text x="183.4" y="57.1">4</text>
<text x="196.1" y="54.6">1</text>
<text x="257.1" y="57.1">4</text>
<text x="269.8" y="54.6">1</text>
<text x="113" y="61" transform="rotate(-90 113 61)">2</text>
<text x="187.9" y="61" transform="rotate(-90 187.9 61)">2</text>
<text x="261.6" y="61" transform="rotate(-90 261.6 61)">2</text>
<text x="15.2" y="94">1</text>
<text x="47.6" y="91.4">1</text>
<text x="60.3" y="91.4">4</text>
<text x="90.1" y="94">1</text>
<text x="122.5" y="91.4">1</text>
<text x="135.2" y="91.4">4</text>
<text x="163.8" y="94">1</text>
<text x="196.1" y="91.4">1</text>
<text x="208.8" y="91.4">4</text>
<text x="15.2" y="96.5">2</text>
<text x="47.6" y="96.5">2</text>
<text x="60.3" y="96.5">3</text>
<text x="90.1" y="96.5">2</text>
<text x="122.5" y="96.5">2</text>
<text x="135.2" y="96.5">3</text>
<text x="163.8" y="96.5">2</text>
<text x="196.1" y="96.5">2</text>
<text x="208.8" y="96.5">3</text>
<text x="108.5" y="110.5">3</text>
<text x="113" y="108" transform="rotate(-90 113 108)">5</text>
<text x="121.2" y="113">1</text>
<text x="183.4" y="110.5">3</text>
<text x="187.9" y="108" transform="rotate(-90 187.9 108)">5</text>
<text x="196.1" y="113">1</text>
<text x="257.1" y="110.5">3</text>
<text x="261.6" y="108" transform="rotate(-90 261.6 108)">5</text>
<text x="269.8" y="113">1</text>
<text x="108.5" y="115.5">4</text>
<text x="113" y="119.5" transform="rotate(-90 113 119.5)">2</text>
<text x="183.4" y="115.5">4</text>
<text x="187.9" y="119.5" transform="rotate(-90 187.9 119.5)">2</text>
<text x="257.1" y="115.5">4</text>
<text x="261.6" y="119.5" transform="rotate(-90 261.6 119.5)">2</text>
<text x="47.6" y="148.6">1</text>
<text x="60.3" y="148.6">4</text>
<text x="122.5" y="148.6">1</text>
<text x="135.2" y="148.6">4</text>
<text x="196.1" y="148.6">1</text>
<text x="208.8" y="148.6">4</text>
<text x="15.2" y="151.1">1</text>
<text x="15.2" y="153.6">2</text>
<text x="47.6" y="153.6">2</text>
<text x="60.3" y="153.6">3</text>
<text x="90.1" y="151.1">1</text>
<text x="90.1" y="153.6">2</text>
<text x="122.5" y="153.6">2</text>
<text x="135.2" y="153.6">3</text>
<text x="163.8" y="151.1">1</text>
<text x="163.8" y="153.6">2</text>
<text x="196.1" y="153.6">2</text>
<text x="208.8" y="153.6">3</text>
<text x="113" y="166.4" transform="rotate(-90 113 166.4)">5</text>
<text x="187.9" y="166.4" transform="rotate(-90 187.9 166.4)">5</text>
<text x="261.6" y="166.4" transform="rotate(-90 261.6 166.4)">5</text>
<text x="108.5" y="168.9">3</text>
<text x="108.5" y="174">4</text>
<text x="121.2" y="171.4">1</text>
<text x="183.4" y="168.9">3</text>
<text x="183.4" y="174">4</text>
<text x="196.1" y="171.4">1</text>
<text x="257.1" y="168.9">3</text>
<text x="257.1" y="174">4</text>
<text x="269.8" y="171.4">1</text>
<text x="113" y="177.9" transform="rotate(-90 113 177.9)">2</text>
<text x="187.9" y="177.9" transform="rotate(-90 187.9 177.9)">2</text>
<text x="261.6" y="177.9" transform="rotate(-90 261.6 177.9)">2</text>
<text x="9.5" y="201.9">1</text>
<text x="26.6" y="199.4">10</text>
<text x="26.6" y="201.9">18</text>
<text x="84.4" y="201.9">1</text>
<text x="101.6" y="199.4">10</text>
<text x="101.6" y="201.9">18</text>
<text x="158" y="201.9">1</text>
<text x="175.2" y="199.4">10</text>
<text x="175.2" y="201.9">18</text>
<text x="9.5" y="204.4">2</text>
<text x="9.5" y="207">3</text>
<text x="9.5" y="209.5">4</text>
<text x="26.6" y="209.5">15</text>
<text x="26.6" y="207">16</text>
<text x="26.6" y="204.4">17</text>
<text x="84.4" y="204.4">2</text>
<text x="84.4" y="207">3</text>
<text x="84.4" y="209.5">4</text>
<text x="101.6" y="209.5">15</text>
<text x="101.6" y="207">16</text>
<text x="101.6" y="204.4">17</text>
<text x="158" y="204.4">2</text>
<text x="158" y="207">3</text>
<text x="158" y="209.5">4</text>
<text x="175.2" y="209.5">15</text>
<text x="175.2" y="207">16</text>
<text x="175.2" y="204.4">17</text>
</g>
<g font-size="1.3" fill="#006464">
<text x="19.1" y="31.5">LAMP2</text>
<text x="84.8" y="35.6" transform="rotate(-90 84.8 35.6)">0.1R</text>
<text x="86.8" y="35.6" transform="rotate(-90 86.8 35.6)">R10</text>
<text x="94" y="31.5">LAMP5</text>
<text x="158.5" y="35.6" transform="rotate(-90 158.5 35.6)">0.1R</text>
<text x="160.5" y="35.6" transform="rotate(-90 160.5 35.6)">R22</text>
<text x="167.6" y="31.5">LAMP8</text>
<text x="233.4" y="35.6" transform="rotate(-90 233.4 35.6)">0.1R</text>
<text x="235.4" y="35.6" transform="rotate(-90 235.4 35.6)">R31</text>
<text x="19.1" y="39.1">J1</text>
<text x="49.5" y="41.6">K1</text>
<text x="54.6" y="41.6">G6K-2F-DC5</text>
<text x="94" y="39.1">J7</text>
<text x="124.5" y="41.6">K5</text>
<text x="129.5" y="41.6">G6K-2F-DC5</text>
<text x="167.6" y="39.1">J10</text>
<text x="198.1" y="41.6">K8</text>
<text x="203.2" y="41.6">G6K-2F-DC5</text>
<text x="110.6" y="53">+</text>
<text x="119.4" y="53">INA180A2</text>
<text x="185.5" y="53">+</text>
<text x="194.3" y="53">INA180A2</text>
<text x="259.2" y="53">+</text>
<text x="268" y="53">INA180A2</text>
<text x="74.3" y="59.4">100nF</text>
<text x="110.6" y="58.1">-</text>
<text x="114" y="58.3" transform="rotate(-90 114 58.3)">GND V+</text>
<text x="119.4" y="59.4">U6</text>
<text x="149.2" y="59.4">100nF</text>
<text x="185.5" y="58.1">-</text>
<text x="188.9" y="58.3" transform="rotate(-90 188.9 58.3)">GND V+</text>
<text x="194.3" y="59.4">U13</text>
<text x="222.9" y="59.4">100nF</text>
<text x="259.2" y="58.1">-</text>
<text x="262.6" y="58.3" transform="rotate(-90 262.6 58.3)">GND V+</text>
<text x="268" y="59.4">U16</text>
<text x="55.6" y="61" transform="rotate(-90 55.6 61)">100R</text>
<text x="57.6" y="61" transform="rotate(-90 57.6 61)">R5</text>
<text x="74.3" y="64.5">C5</text>
<text x="130.5" y="61" transform="rotate(-90 130.5 61)">100R</text>
<text x="132.5" y="61" transform="rotate(-90 132.5 61)">R19</text>
<text x="149.2" y="64.5">C21</text>
<text x="204.2" y="61" transform="rotate(-90 204.2 61)">100R</text>
<text x="206.2" y="61" transform="rotate(-90 206.2 61)">R28</text>
<text x="222.9" y="64.5">C28</text>
<text x="107.2" y="69.6">GND</text>
<text x="116.2" y="69.6">100nF</text>
<text x="191.1" y="69.6">100nF</text>
<text x="201.2" y="69.6">GND</text>
<text x="264.8" y="69.6">100nF</text>
<text x="296.4" y="69.6">GN</text>
<text x="116.2" y="74.6">C12</text>
<text x="151" y="74.6">+3V3</text>
<text x="191.1" y="74.6">C25</text>
<text x="246.3" y="74.6">+3V3</text>
<text x="264.8" y="74.6">C31</text>
<text x="19.1" y="89.9">LAMP3</text>
<text x="46.7" y="87.6" transform="rotate(-90 46.7 87.6)">330R</text>
<text x="48.7" y="87.6" transform="rotate(-90 48.7 87.6)">R1</text>
<text x="94" y="89.9">LAMP6</text>
<text x="120.4" y="87.6" transform="rotate(-90 120.4 87.6)">330R</text>
<text x="122.4" y="87.6" transform="rotate(-90 122.4 87.6)">R16</text>
<text x="167.6" y="89.9">LAMP9</text>
<text x="194" y="87.6" transform="rotate(-90 194 87.6)">330R</text>
<text x="196" y="87.6" transform="rotate(-90 196 87.6)">R25</text>
<text x="84.8" y="94" transform="rotate(-90 84.8 94)">0.1R</text>
<text x="86.8" y="94" transform="rotate(-90 86.8 94)">R12</text>
<text x="141.5" y="93.7">GND</text>
<text x="158.5" y="94" transform="rotate(-90 158.5 94)">0.1R</text>
<text x="160.5" y="94" transform="rotate(-90 160.5 94)">R23</text>
<text x="233.4" y="94" transform="rotate(-90 233.4 94)">0.1R</text>
<text x="235.4" y="94" transform="rotate(-90 235.4 94)">R32</text>
<text x="236.7" y="93.7">GND</text>
<text x="19.1" y="97.5">J4</text>
<text x="49.5" y="100">K3</text>
<text x="54.6" y="100">G6K-2F-DC5</text>
<text x="94" y="97.5">J8</text>
<text x="124.5" y="100">K6</text>
<text x="129.5" y="100">G6K-2F-DC5</text>
<text x="167.6" y="97.5">J11</text>
<text x="198.1" y="100">K9</text>
<text x="203.2" y="100">G6K-2F-DC5</text>
<text x="110.6" y="111.5">+</text>
<text x="119.4" y="111.5">INA180A2</text>
<text x="145.3" y="111.5">GND</text>
<text x="185.5" y="111.5">+</text>
<text x="194.3" y="111.5">INA180A2</text>
<text x="239.3" y="111.5">GND</text>
<text x="259.2" y="111.5">+</text>
<text x="268" y="111.5">INA180A2</text>
<text x="55.6" y="119.4" transform="rotate(-90 55.6 119.4)">100R</text>
<text x="57.6" y="119.4" transform="rotate(-90 57.6 119.4)">R7</text>
<text x="74.3" y="117.8">100nF</text>
<text x="110.6" y="116.5">-</text>
<text x="114" y="116.7" transform="rotate(-90 114 116.7)">GND V+</text>
<text x="119.4" y="117.8">U8</text>
<text x="130.5" y="119.4" transform="rotate(-90 130.5 119.4)">100R</text>
<text x="132.5" y="119.4" transform="rotate(-90 132.5 119.4)">R20</text>
<text x="149.2" y="117.8">100nF</text>
<text x="185.5" y="116.5">-</text>
<text x="188.9" y="116.7" transform="rotate(-90 188.9 116.7)">GND V+</text>
<text x="194.3" y="117.8">U14</text>
<text x="204.2" y="119.4" transform="rotate(-90 204.2 119.4)">100R</text>
<text x="206.2" y="119.4" transform="rotate(-90 206.2 119.4)">R29</text>
<text x="222.9" y="117.8">100nF</text>
<text x="259.2" y="116.5">-</text>
<text x="262.6" y="116.7" transform="rotate(-90 262.6 116.7)">GND V+</text>
<text x="268" y="117.8">U17</text>
<text x="74.3" y="122.9">C7</text>
<text x="149.2" y="122.9">C22</text>
<text x="222.9" y="122.9">C29</text>
<text x="116.2" y="128">100nF</text>
<text x="191.1" y="128">100nF</text>
<text x="264.8" y="128">100nF</text>
<text x="116.2" y="133.1">C14</text>
<text x="191.1" y="133.1">C26</text>
<text x="264.8" y="133.1">C32</text>
<text x="107.2" y="143.2">GND</text>
<text x="201.2" y="143.2">GND</text>
<text x="296.4" y="143.2">GN</text>
<text x="19.1" y="147">LAMP4</text>
<text x="46.7" y="144.8" transform="rotate(-90 46.7 144.8)">330R</text>
<text x="48.7" y="144.8" transform="rotate(-90 48.7 144.8)">R3</text>
<text x="94" y="147">LAMP7</text>
<text x="120.4" y="144.8" transform="rotate(-90 120.4 144.8)">330R</text>
<text x="122.4" y="144.8" transform="rotate(-90 122.4 144.8)">R17</text>
<text x="151" y="149.6">+3V3</text>
<text x="167.6" y="147">LAMP10</text>
<text x="194" y="144.8" transform="rotate(-90 194 144.8)">330R</text>
<text x="196" y="144.8" transform="rotate(-90 196 144.8)">R26</text>
<text x="246.3" y="149.6">+3V3</text>
<text x="19.1" y="154.6">J5</text>
<text x="84.8" y="151.1" transform="rotate(-90 84.8 151.1)">0.1R</text>
<text x="86.8" y="151.1" transform="rotate(-90 86.8 151.1)">R13</text>
<text x="94" y="154.6">J9</text>
<text x="158.5" y="151.1" transform="rotate(-90 158.5 151.1)">0.1R</text>
<text x="160.5" y="151.1" transform="rotate(-90 160.5 151.1)">R24</text>
<text x="167.6" y="154.6">J12</text>
<text x="233.4" y="151.1" transform="rotate(-90 233.4 151.1)">0.1R</text>
<text x="235.4" y="151.1" transform="rotate(-90 235.4 151.1)">R33</text>
<text x="49.5" y="157.2">K4</text>
<text x="54.6" y="157.2">G6K-2F-DC5</text>
<text x="124.5" y="157.2">K7</text>
<text x="129.5" y="157.2">G6K-2F-DC5</text>
<text x="198.1" y="157.2">K10</text>
<text x="203.2" y="157.2">G6K-2F-DC5</text>
<text x="141.5" y="167.3">GND</text>
<text x="236.7" y="167.3">GND</text>
<text x="110.6" y="169.9">+</text>
<text x="119.4" y="169.9">INA180A2</text>
<text x="185.5" y="169.9">+</text>
<text x="194.3" y="169.9">INA180A2</text>
<text x="259.2" y="169.9">+</text>
<text x="268" y="169.9">INA180A2</text>
<text x="55.6" y="177.8" transform="rotate(-90 55.6 177.8)">100R</text>
<text x="57.6" y="177.8" transform="rotate(-90 57.6 177.8)">R8</text>
<text x="74.3" y="176.2">100nF</text>
<text x="110.6" y="175">-</text>
<text x="114" y="175.1" transform="rotate(-90 114 175.1)">GND V+</text>
<text x="119.4" y="176.2">U9</text>
<text x="130.5" y="177.8" transform="rotate(-90 130.5 177.8)">100R</text>
<text x="132.5" y="177.8" transform="rotate(-90 132.5 177.8)">R21</text>
<text x="149.2" y="176.2">100nF</text>
<text x="185.5" y="175">-</text>
<text x="188.9" y="175.1" transform="rotate(-90 188.9 175.1)">GND V+</text>
<text x="194.3" y="176.2">U15</text>
<text x="204.2" y="177.8" transform="rotate(-90 204.2 177.8)">100R</text>
<text x="206.2" y="177.8" transform="rotate(-90 206.2 177.8)">R30</text>
<text x="222.9" y="176.2">100nF</text>
<text x="259.2" y="175">-</text>
<text x="262.6" y="175.1" transform="rotate(-90 262.6 175.1)">GND V+</text>
<text x="268" y="176.2">U18</text>
<text x="74.3" y="181.3">C8</text>
<text x="116.2" y="185.1">100nF</text>
<text x="145.3" y="185.1">GND</text>
<text x="149.2" y="181.3">C23</text>
<text x="191.1" y="185.1">100nF</text>
<text x="222.9" y="181.3">C30</text>
<text x="239.3" y="185.1">GND</text>
<text x="264.8" y="185.1">100nF</text>
<text x="116.2" y="190.2">C15</text>
<text x="191.1" y="190.2">C27</text>
<text x="264.8" y="190.2">C33</text>
<text x="21.9" y="200.4">COM</text>
<text x="23.4" y="202.9">O1</text>
<text x="46.7" y="203.2" transform="rotate(-90 46.7 203.2)">330R</text>
<text x="48.7" y="203.2" transform="rotate(-90 48.7 203.2)">R4</text>
<text x="96.8" y="200.4">COM</text>
<text x="98.3" y="202.9">O1</text>
<text x="120.4" y="203.2" transform="rotate(-90 120.4 203.2)">330R</text>
<text x="122.4" y="203.2" transform="rotate(-90 122.4 203.2)">R18</text>
<text x="170.5" y="200.4">COM</text>
<text x="172" y="202.9">O1</text>
<text x="194" y="203.2" transform="rotate(-90 194 203.2)">330R</text>
<text x="196" y="203.2" transform="rotate(-90 196 203.2)">R27</text>
<text x="23.4" y="208">O3</text>
<text x="23.4" y="205.4">O2</text>
<text x="98.3" y="208">O3</text>
<text x="98.3" y="205.4">O2</text>
<text x="160.5" y="208">I3</text>
<text x="172" y="208">O3</text>
<text x="172" y="205.4">O2</text>
<text x="11.9" y="210.5">I4</text>
<text x="23.4" y="210.5">O4</text>
<text x="86.9" y="210.5">I4</text>
<text x="98.3" y="210.5">O4</text>
<text x="160.5" y="210.5">I4</text>
<text x="172" y="210.5">O4</text>
</g>
<g font-size="1.3" fill="#725600">
<text x="10.4" y="36.5">+24V</text>
<text x="131" y="55.6">ISENSE2</text>
<text x="205.9" y="55.6">ISENSE5</text>
<text x="279.6" y="55.6">ISENSE8</text>
<text x="131" y="114">ISENSE3</text>
<text x="205.9" y="114">ISENSE6</text>
<text x="279.6" y="114">ISENSE9</text>
<text x="131" y="172.4">ISENSE4</text>
<text x="205.9" y="172.4">ISENSE7</text>
<text x="279.6" y="172.4">ISENSE10</text>
<text x="25.1" y="192.8" transform="rotate(-90 25.1 192.8)">+24V</text>
<text x="5.3" y="202.9">PWM_2I1</text>
<text x="80.2" y="202.9">PWM_5I1</text>
<text x="153.9" y="202.9">PWM_8I1</text>
<text x="5.3" y="205.4">PWM_3I2</text>
<text x="5.3" y="208">PWM_4I3</text>
<text x="80.2" y="208">PWM_7I3</text>
<text x="80.2" y="205.4">PWM_6I2</text>
<text x="153.9" y="208">PWM_10</text>
<text x="153.9" y="205.4">PWM_9I2</text>
</g>
</svg>
